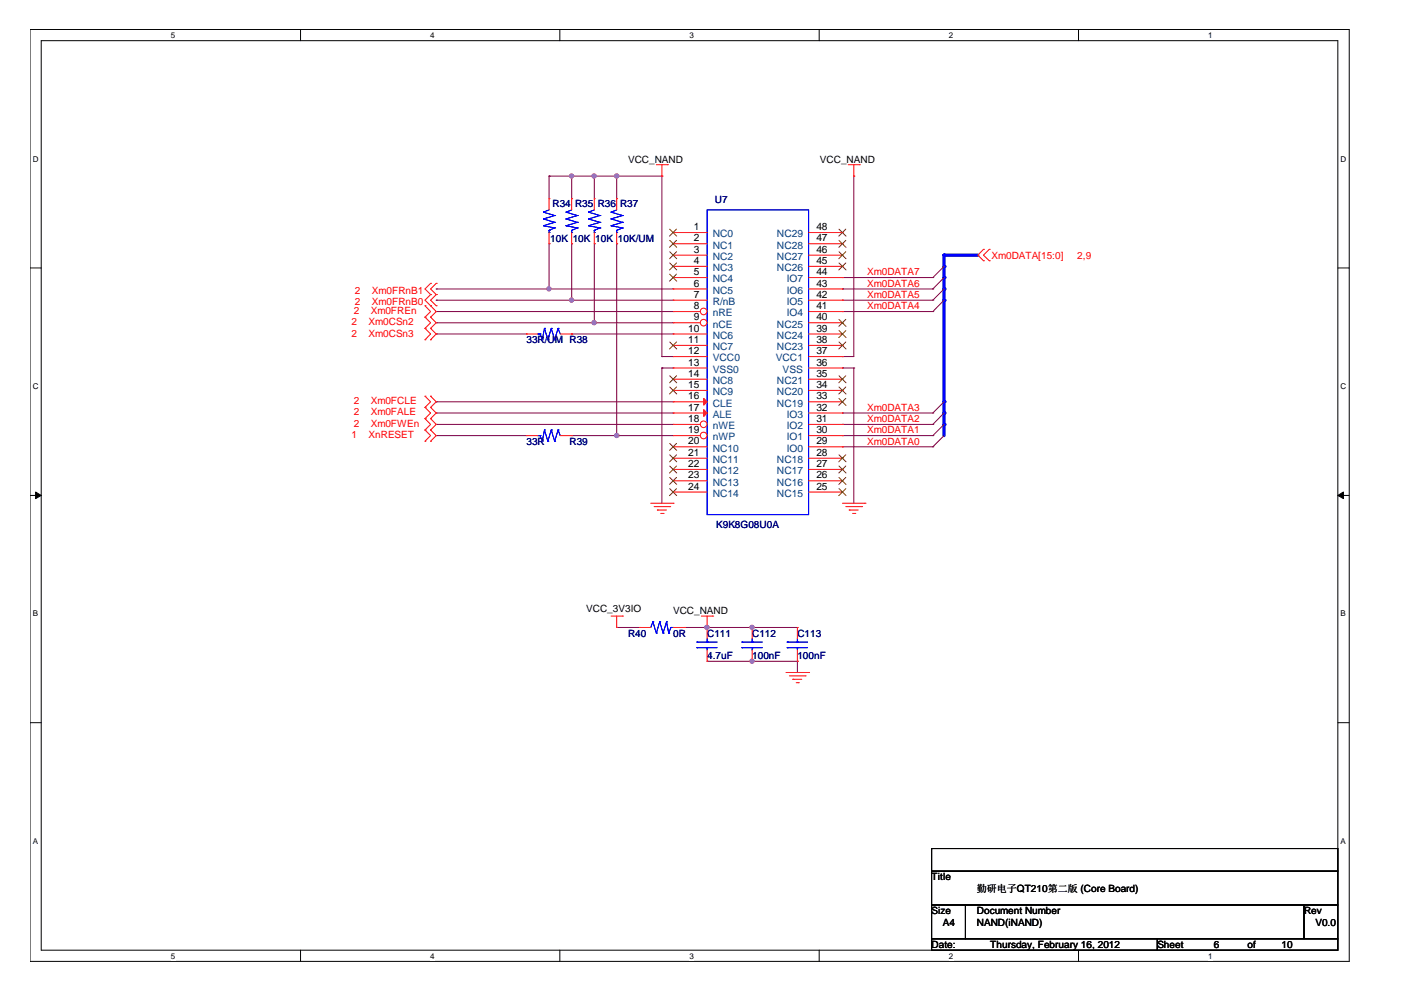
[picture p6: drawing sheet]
<svg xmlns="http://www.w3.org/2000/svg" width="297mm" height="210mm" viewBox="0 0 297 210" stroke-linecap="round" stroke-linejoin="round" font-family="sans-serif">
<path d="M6.3 6.2h279.2v197.2h-279.2zM8.7 8.6h274.3v192.5h-274.3z" fill="none" stroke="#000" stroke-width=".21"/>
<g fill="#fff">
<path d="M36.2 6.5h.9v1.9h-.9z"/>
<path d="M36.2 201.3h.9v1.9h-.9z"/>
</g>
<path d="M63.6 6.2v2.4M63.6 201.1v2.3" fill="none" stroke="#000" stroke-width=".21"/>
<g fill="#fff">
<path d="M91 6.5h.9v1.9h-.9z"/>
<path d="M91 201.3h.9v1.9h-.9z"/>
</g>
<path d="M118.4 6.2v2.4M118.4 201.1v2.3" fill="none" stroke="#000" stroke-width=".21"/>
<g fill="#fff">
<path d="M145.9 6.5h.9v1.9h-.9z"/>
<path d="M145.9 201.3h.9v1.9h-.9z"/>
</g>
<path d="M173.3 6.2v2.4M173.3 201.1v2.3" fill="none" stroke="#000" stroke-width=".21"/>
<g fill="#fff">
<path d="M200.7 6.5h1v1.9h-1z"/>
<path d="M200.7 201.3h1v1.9h-1z"/>
</g>
<path d="M228.2 6.2v2.4M228.2 201.1v2.3" fill="none" stroke="#000" stroke-width=".21"/>
<g fill="#fff">
<path d="M255.6 6.5h.9v1.9h-.9z"/>
<path d="M255.6 201.3h.9v1.9h-.9z"/>
<path d="M6.9 32.7h1.3v1.9h-1.3z"/>
<path d="M283.6 32.7h1.3v1.9h-1.3z"/>
<path d="M6.9 80.7h1.3v1.9h-1.3z"/>
<path d="M283.6 80.7h1.3v1.9h-1.3z"/>
</g>
<path d="M6.3 56.7h2.4M283 56.7h2.4" fill="none" stroke="#000" stroke-width=".21"/>
<g fill="#fff">
<path d="M6.9 128.9h1.2v1.9h-1.2z"/>
<path d="M283.6 128.9h1.2v1.9h-1.2z"/>
</g>
<path d="M6.3 104.8h2.4M283 104.8h2.4" fill="none" stroke="#000" stroke-width=".21"/>
<g fill="#000" stroke="#000" stroke-width=".21">
<path d="M7.5 104.1l1.2 .7-1.2 .7z" fill-rule="evenodd"/>
<path d="M283 104.8l1.2-.7v1.4z" fill-rule="evenodd"/>
</g>
<g fill="#fff">
<path d="M6.9 177h1.2v1.9h-1.2z"/>
<path d="M283.6 177h1.2v1.9h-1.2z"/>
</g>
<path d="M6.3 152.9h2.4M283 152.9h2.4" fill="none" stroke="#000" stroke-width=".21"/>
<g fill="none" stroke="#800040" stroke-width=".21">
<path d="M120.9 37.3h.1M120.9 37.3v4.8M130.5 37.3h.1M130.5 37.3v4.8M130.5 37.3h9.5M140 37.3h.1M140 37.3v38.2M180.6 37.3h.1M180.6 37.3v38.2h-2.4M130.5 51.6h.1M130.5 51.6v40.6M178.2 58.7h.1"/>
<path d="M178.2 58.7h19.2M92.3 68.3h.1M92.3 68.3h33.4M140 75.5h.1M140 75.5h2.4M178.2 77.9h.1M178.2 75.5h.1M178.2 61.1h.1M178.2 63.5h.1M178.2 65.9h.1M178.2 77.9h2.4M178.2 61.1h19.2"/>
<path d="M178.2 63.5h19.2M178.2 65.9h19.2M180.6 77.9h.1M180.6 77.9v28.6M92.3 85h.1M92.3 87.4h.1M92.3 89.8h.1M92.3 85h50.1M92.3 87.4h50.1M92.3 89.8h50.1M130.5 92.2h.1M130.5 92.2h11.9"/>
<path d="M178.2 94.5h.1M178.2 92.2h.1M178.2 89.8h.1M178.2 87.4h.1M178.2 92.2h19.2M178.2 87.4h19.2M178.2 89.8h19.2M178.2 94.5h19.2M168.7 139.9h.1M168.7 139.9v2.4"/>
</g>
<g fill="#f0f" stroke="#f0f" stroke-width=".21">
<circle cx="130.5" cy="92.1" r=".46"/>
<circle cx="130.5" cy="37.2" r=".46"/>
</g>
<path d="M199.7 89.8v2.4" fill="none" stroke="#00f" stroke-width=".68"/>
<circle cx="199.7" cy="89.8" r=".34" fill="#00f"/>
<path d="M199.7 54v2.4" fill="none" stroke="#00f" stroke-width=".68"/>
<circle cx="199.7" cy="54" r=".34" fill="#00f"/>
<path d="M199.7 56.4v2.3" fill="none" stroke="#00f" stroke-width=".68"/>
<circle cx="199.7" cy="56.4" r=".34" fill="#00f"/>
<path d="M199.7 61.1v2.4" fill="none" stroke="#00f" stroke-width=".68"/>
<circle cx="199.7" cy="61.1" r=".34" fill="#00f"/>
<path d="M199.7 58.7v2.4" fill="none" stroke="#00f" stroke-width=".68"/>
<circle cx="199.7" cy="58.7" r=".34" fill="#00f"/>
<path d="M199.7 85v2.4" fill="none" stroke="#00f" stroke-width=".68"/>
<circle cx="199.7" cy="85" r=".34" fill="#00f"/>
<path d="M199.7 63.5v21.5" fill="none" stroke="#00f" stroke-width=".68"/>
<circle cx="199.7" cy="63.5" r=".34" fill="#00f"/>
<path d="M199.7 87.4v2.4" fill="none" stroke="#00f" stroke-width=".68"/>
<circle cx="199.7" cy="87.4" r=".34" fill="#00f"/>
<path d="M199.7 54h7.2" fill="none" stroke="#00f" stroke-width=".68"/>
<circle cx="199.7" cy="54" r=".34" fill="#00f"/>
<g fill="none" stroke="#800040" stroke-width=".21">
<path d="M116.2 37.3h.1M116.2 37.3h14.3M116.2 37.3v4.8M120.9 37.3h.1M125.7 37.3h.1M125.7 37.3v4.8M116.2 51.6h.1M116.2 51.6v9.5M120.9 51.6h.1M120.9 51.6v11.9M125.7 51.6h.1M125.7 51.6v16.7"/>
<path d="M197.4 58.7h.1M199.7 58.7l-2.3 2.4M199.7 56.4l-2.3 2.3M92.3 63.5h.1M92.3 65.9h.1M92.3 70.7h.1M92.3 61.1h.1M92.3 63.5h50.1M92.3 65.9h50.1M92.3 61.1h50.1M92.3 70.7h19.1M116.2 61.1h.1"/>
<path d="M120.9 63.5h.1M120.9 70.7h.1M120.9 70.7h21.5M125.7 68.3h.1M125.7 68.3h16.7M140 77.9h.1M140 77.9h2.4M140 77.9v28.6M197.4 65.9h.1M197.4 63.5h.1M197.4 61.1h.1M199.7 63.5l-2.3 2.4"/>
<path d="M199.7 61.1l-2.3 2.4M92.3 92.2h.1M92.3 92.2h19.1M120.9 92.2h.1M120.9 92.2h9.6M197.4 94.5h.1M197.4 92.2h.1M197.4 89.8h.1M197.4 87.4h.1M199.7 92.2l-2.3 2.3M199.7 89.8l-2.3 2.4M199.7 87.4l-2.3 2.4"/>
<path d="M199.7 85l-2.3 2.4M130.5 132.8h.1M130.5 132.8h4.8M144.8 132.8h.1M144.8 132.8h23.9M149.6 132.8h.1M149.6 139.9h.1M149.6 139.9h19.1M159.1 139.9h.1M159.1 132.8h.1"/>
</g>
<g fill="#f0f" stroke="#f0f" stroke-width=".21">
<circle cx="125.7" cy="68.3" r=".46"/>
<circle cx="120.9" cy="63.5" r=".45"/>
<circle cx="159.1" cy="139.9" r=".45"/>
<circle cx="159.1" cy="132.7" r=".45"/>
<circle cx="149.6" cy="132.7" r=".46"/>
<circle cx="125.7" cy="37.2" r=".46"/>
<circle cx="120.9" cy="37.2" r=".45"/>
<circle cx="116.1" cy="61.1" r=".45"/>
</g>
<g fill="none" stroke="#f00" stroke-width=".21">
<path d="M138.9 34.9h2.3M140 37.3h.1M140 34.9v2.4M141.2 34.9h.1M179.5 34.9h2.3M180.6 37.3h.1M180.6 34.9v2.4M181.8 34.9h.1M91.1 60h.1M91.1 60l-1.2 1.1 1.2 1.2M92.3 60h.1M92.3 60l-1.2 1.1 1.2 1.2"/>
<path d="M116.2 42.1h.1M116.2 51.6h.1M116.2 42.1v2.3M116.2 49.2v2.4M120.9 42.1h.1M120.9 51.6h.1M120.9 42.1v2.3M120.9 49.2v2.4M125.7 42.1h.1M125.7 51.6h.1M125.7 42.1v2.3M125.7 49.2v2.4"/>
<path d="M130.5 42.1h.1M130.5 51.6h.1M130.5 42.1v2.3M130.5 49.2v2.4M142.4 49.2h.1M142.4 51.6h.1M142.4 54h.1M142.4 56.4h.1M142.4 58.7h.1M142.4 49.2h7.2M142.4 51.6h7.2M142.4 54h7.2"/>
<path d="M142.4 56.4h7.2M142.4 58.7h7.2M208.1 52.8h.1M208.1 55.2h.1M208.1 52.8l-1.2 1.2 1.2 1.2M209.3 55.2h.1M209.3 52.8h.1M209.3 52.8l-1.2 1.2 1.2 1.2M89.9 67.1h.1M89.9 69.5h.1M89.9 64.7h.1M89.9 71.9h.1"/>
<path d="M89.9 67.1l1.2 1.2-1.2 1.2M89.9 64.7l1.2 1.2-1.2 1.2M89.9 69.5l1.2 1.2-1.2 1.2M91.1 69.5h.1M91.1 67.1h.1M91.1 64.7h.1M91.1 71.9h.1M91.1 62.3h.1M91.1 67.1l1.2 1.2-1.2 1.2M91.1 64.7l1.2 1.2-1.2 1.2M91.1 69.5l1.2 1.2-1.2 1.2M91.1 62.3l-1.2 1.2 1.2 1.2"/>
<path d="M92.3 62.3h.1M92.3 64.7h.1M92.3 62.3l-1.2 1.2 1.2 1.2M142.4 61.1h.1M142.4 63.5h.1M142.4 61.1h7.2M142.4 63.5h7.2M89.9 83.8h.1M89.9 86.2h.1M89.9 88.6h.1M89.9 91h.1M89.9 93.4h.1"/>
<path d="M89.9 83.8l1.2 1.2-1.2 1.2M89.9 86.2l1.2 1.2-1.2 1.2M89.9 88.6l1.2 1.2-1.2 1.2M89.9 91l1.2 1.2-1.2 1.2M91.1 86.2h.1M91.1 83.8h.1M91.1 88.6h.1M91.1 91h.1M91.1 93.4h.1M91.1 83.8l1.2 1.2-1.2 1.2M91.1 86.2l1.2 1.2-1.2 1.2M91.1 88.6l1.2 1.2-1.2 1.2"/>
<path d="M91.1 91l1.2 1.2-1.2 1.2M111.4 92.2h.1M111.4 92.2h2.4M118.5 92.2h2.4M120.9 92.2h.1M137.7 106.5h4.7M138.4 107.2h3.3M139.1 107.9h.1M139.1 107.9h1.9M139.8 108.6h.5M140.3 108.6h.1M141.7 107.2h.1"/>
<path d="M142.4 106.5h.1M178.2 106.5h4.8M178.9 107.2h3.4M179.7 107.9h.1M179.7 107.9h1.9M180.4 108.6h.4M180.8 108.6h.1M182.3 107.2h.1M183 106.5h.1M129.3 130.4h2.4M130.5 132.8h.1M130.5 130.4v2.4"/>
<path d="M131.7 130.4h.1M135.3 132.8h.1M135.3 132.8h2.4M142.4 132.8h2.4M144.8 132.8h.1M148.4 130.4h2.4M149.6 132.8h.1M149.6 139.9h.1M149.6 130.4v4.7M149.6 137.6v2.3M150.8 130.4h.1M159.1 139.9h.1"/>
<path d="M159.1 132.8h.1M159.1 132.8v2.3M159.1 137.6v2.3M168.7 139.9h.1M168.7 132.8h.1M168.7 132.8v2.3M168.7 137.6v2.3M166.3 142.3h4.8M167 143h3.3M167.7 143.7h.1M167.7 143.7h1.9M168.4 144.5h.5"/>
<path d="M168.9 144.5h.1M170.3 143h.1M171.1 142.3h.1"/>
</g>
<path d="M197.1 179.5h85.9v4.8h-85.9zM197.1 184.3h85.9v7.2h-85.9zM197.1 191.5h7.2v7.1h-7.2zM197.1 198.6h47.8v2.5h-47.8zM204.3 191.5h71.6v7.1h-71.6zM244.9 198.6h38.1v2.5h-38.1zM275.9 191.5h7.1v7.1h-7.1z" fill="none" stroke="#000" stroke-width=".21"/>
<g fill="none" stroke="#00f" stroke-width=".21">
<path d="M115 44.9h.1M115 46.3h.1M115 47.8h.1M115 44.9l2.3 .7M115 46.3l2.3 .7M115 47.8l2.3 .4M116.2 48.7h.1M116.2 49.2h.1M116.2 44.4l-1.2 .5M116.2 48.7v.5M117.3 45.6h.1M117.3 47h.1"/>
<path d="M117.3 48.2h.1M117.3 47l-2.3 .8M117.3 45.6l-2.3 .7M117.3 48.2l-1.1 .5M119.8 44.9h.1M119.8 46.3h.1M119.8 47.8h.1M119.8 44.9l2.3 .7M119.8 46.3l2.3 .7M119.8 47.8l2.3 .4M120.9 48.7h.1M120.9 49.2h.1"/>
<path d="M120.9 44.4l-1.1 .5M120.9 48.7v.5M122.1 45.6h.1M122.1 47h.1M122.1 48.2h.1M122.1 45.6l-2.3 .7M122.1 47l-2.3 .8M122.1 48.2l-1.2 .5M124.5 44.9h.1M124.5 46.3h.1M124.5 47.8h.1M124.5 44.9l2.4 .7"/>
<path d="M124.5 46.3l2.4 .7M124.5 47.8l2.4 .4M125.7 48.7h.1M125.7 49.2h.1M125.7 44.4l-1.2 .5M125.7 48.7v.5M126.9 45.6h.1M126.9 47h.1M126.9 48.2h.1M126.9 45.6l-2.4 .7M126.9 47l-2.4 .8M126.9 48.2l-1.2 .5"/>
<path d="M129.3 44.9h.1M129.3 46.3h.1M129.3 47.8h.1M129.3 44.9l2.4 .7M129.3 46.3l2.4 .7M129.3 47.8l2.4 .4M130.5 48.7h.1M130.5 49.2h.1M130.5 44.4l-1.2 .5M130.5 48.7v.5M131.7 45.6h.1M131.7 47h.1"/>
<path d="M131.7 48.2h.1M131.7 45.6l-2.4 .7M131.7 47l-2.4 .8M131.7 48.2l-1.2 .5M149.6 44.4h21.5v64.5h-21.5zM113.8 92.2h.1M113.8 92.2h.5M114.3 92.2h.1M114.3 92.2l.4 1.2M114.7 93.4h.1M115.2 91h.1M115.2 91l.7 2.4"/>
<path d="M115.2 91l-.5 2.4M115.9 93.4h.1M116.6 91h.1M116.6 91l.7 2.4M116.6 91l-.7 2.4M117.3 93.4h.1M118.1 91h.1M118.1 91l.4 1.2M118.1 91l-.8 2.4M138.1 131.6h.1M138.1 131.6l-.4 1.2M138.1 131.6l.8 2.4"/>
<path d="M138.9 134h.1M139.6 131.6h.1M139.6 131.6l-.7 2.4M139.6 131.6l.7 2.4M140.3 134h.1M141 131.6h.1M141 131.6l-.7 2.4M141 131.6l.5 2.4M141.5 134h.1M141.9 132.8h.1M141.9 132.8l-.4 1.2M141.9 132.8h.5"/>
<path d="M142.4 132.8h.1M147.4 135.9h.1M147.4 137h.1M147.4 135.9h4.3M147.4 137h4.3M149.6 137h.1M149.6 135.9h.1M149.6 135.1v.8M149.6 137v.6M157 135.9h.1M157 137h.1M157 135.9h4.3"/>
<path d="M157 137h4.3M159.1 137h.1M159.1 135.9h.1M159.1 135.1v.8M159.1 137v.6M166.5 135.9h.1M166.5 137h.1M166.5 135.9h4.4M166.5 137h4.4M168.7 137h.1M168.7 135.9h.1M168.7 135.1v.8"/>
<path d="M168.7 137v.6"/>
</g>
<path d="M141.7 48.5l1.5 1.5M141.7 50.9l1.5 1.4M141.7 53.3l1.5 1.5M141.7 55.6l1.5 1.5M141.7 58l1.5 1.5M143.1 48.5l-1.5 1.5M143.1 50.9l-1.5 1.4M143.1 53.3l-1.5 1.5M143.1 55.6l-1.5 1.5M143.1 58l-1.5 1.5" fill="none" stroke="#804000" stroke-width=".21"/>
<circle cx="148.9" cy="65.9" r=".7" fill="#fff" stroke="#f00" stroke-width=".21"/>
<path d="M142.4 65.9h.1M142.4 65.9h5.8" fill="none" stroke="#f00" stroke-width=".21"/>
<circle cx="148.9" cy="68.3" r=".7" fill="#fff" stroke="#f00" stroke-width=".21"/>
<g fill="none" stroke="#f00" stroke-width=".21">
<path d="M142.4 68.3h.1M142.4 70.7h.1M142.4 73.1h.1M142.4 75.5h.1M142.4 77.9h.1M142.4 68.3h5.8M142.4 70.7h7.2M142.4 73.1h7.2M142.4 75.5h7.2M142.4 77.9h7.2M142.4 80.2h.1M142.4 82.6h.1"/>
<path d="M142.4 85h.1M142.4 87.4h.1M142.4 80.2h7.2M142.4 82.6h7.2M142.4 85h7.2M142.4 87.4h7.2"/>
</g>
<path d="M141.7 72.4l1.5 1.4M141.7 79.5l1.5 1.5M143.1 72.4l-1.5 1.4M143.1 79.5l-1.5 1.5M141.7 81.9l1.5 1.5M143.1 81.9l-1.5 1.5" fill="none" stroke="#804000" stroke-width=".21"/>
<g fill="#f00" stroke="#f00" stroke-width=".21">
<path d="M148.9 84.3l.7 .7-.7 .7z" fill-rule="evenodd"/>
<path d="M148.9 86.7l.7 .7-.7 .7z" fill-rule="evenodd"/>
</g>
<circle cx="148.9" cy="89.8" r=".7" fill="#fff" stroke="#f00" stroke-width=".21"/>
<path d="M142.4 89.8h.1M142.4 89.8h5.8" fill="none" stroke="#f00" stroke-width=".21"/>
<circle cx="148.9" cy="92.1" r=".7" fill="#fff" stroke="#f00" stroke-width=".21"/>
<g fill="none" stroke="#f00" stroke-width=".21">
<path d="M171.1 58.7h7.1M171.1 56.4h7.1M171.1 54h7.1M171.1 51.6h7.1M171.1 49.2h7.1M178.2 58.7h.1M178.2 56.4h.1M178.2 54h.1M178.2 51.6h.1M178.2 49.2h.1M111.4 70.7h.1M111.4 70.7h2.4"/>
<path d="M118.5 70.7h2.4M120.9 70.7h.1M171.1 77.9h7.1M171.1 75.5h7.1M171.1 73.1h7.1M171.1 70.7h7.1M171.1 68.3h7.1M171.1 65.9h7.1M171.1 63.5h7.1M171.1 61.1h7.1M178.2 77.9h.1M178.2 75.5h.1"/>
<path d="M178.2 73.1h.1M178.2 70.7h.1M178.2 68.3h.1M178.2 65.9h.1M178.2 63.5h.1M178.2 61.1h.1M142.4 92.2h.1M142.4 94.5h.1M142.4 97h.1M142.4 99.3h.1M142.4 92.2h5.8M142.4 94.5h7.2"/>
<path d="M142.4 97h7.2M142.4 99.3h7.2M171.1 92.2h7.1M171.1 94.5h7.1M171.1 97h7.1M171.1 99.3h7.1M171.1 89.8h7.1M171.1 87.4h7.1M171.1 85h7.1M171.1 82.6h7.1M171.1 80.2h7.1M178.2 99.3h.1"/>
<path d="M178.2 97h.1M178.2 94.5h.1M178.2 92.2h.1M178.2 89.8h.1M178.2 87.4h.1M178.2 85h.1M178.2 82.6h.1M178.2 80.2h.1M142.4 101.7h.1M142.4 104.1h.1M142.4 101.7h7.2M142.4 104.1h7.2"/>
<path d="M171.1 101.7h7.1M171.1 104.1h7.1M178.2 104.1h.1M178.2 101.7h.1"/>
</g>
<g fill="none" stroke="#804000" stroke-width=".21">
<path d="M177.5 55.6l1.5 1.5M177.5 53.3l1.5 1.5M177.5 50.9l1.5 1.4M177.5 48.5l1.5 1.5M178.9 55.6l-1.4 1.5M178.9 53.3l-1.4 1.5M178.9 50.9l-1.4 1.4M178.9 48.5l-1.4 1.5M177.5 79.5l1.5 1.5M177.5 72.4l1.5 1.4M177.5 69.9l1.5 1.5M177.5 67.6l1.5 1.5"/>
<path d="M178.9 67.6l-1.4 1.5M178.9 79.5l-1.4 1.5M178.9 72.4l-1.4 1.4M178.9 69.9l-1.4 1.5M141.7 93.8l1.5 1.5M141.7 96.2l1.5 1.5M141.7 98.6l1.5 1.5M143.1 93.8l-1.5 1.5M143.1 96.2l-1.5 1.5M143.1 98.6l-1.5 1.5M177.5 98.6l1.5 1.5M177.5 96.2l1.5 1.5"/>
<path d="M177.5 84.3l1.5 1.5M177.5 81.9l1.5 1.5M178.9 98.6l-1.4 1.5M178.9 96.2l-1.4 1.5M178.9 84.3l-1.4 1.5M178.9 81.9l-1.4 1.5M141.7 101l1.5 1.5M141.7 103.4l1.5 1.5M143.1 101l-1.5 1.5M143.1 103.4l-1.5 1.5M177.5 103.4l1.5 1.5M177.5 101l1.5 1.5"/>
<path d="M178.9 103.4l-1.4 1.5M178.9 101l-1.4 1.5"/>
</g>
<g fill="none" stroke="#00f" stroke-width=".21">
<path d="M113.8 70.7h.1M113.8 70.7h.5M114.3 70.7h.1M114.3 70.7l.4 1.2M114.7 71.9h.1M115.2 69.5h.1M115.2 69.5l.7 2.4M115.2 69.5l-.5 2.4M115.9 71.9h.1M116.6 69.5h.1M116.6 69.5l.7 2.4M116.6 69.5l-.7 2.4"/>
<path d="M117.3 71.9h.1M118.1 69.5h.1M118.1 69.5l.4 1.2M118.1 69.5l-.8 2.4"/>
</g>
<g fill="#f0f" stroke="#f0f" stroke-width=".21">
<circle cx="130.5" cy="92.1" r=".46"/>
<circle cx="130.5" cy="37.2" r=".46"/>
<circle cx="125.7" cy="68.3" r=".46"/>
<circle cx="120.9" cy="63.5" r=".45"/>
<circle cx="159.1" cy="139.9" r=".45"/>
<circle cx="159.1" cy="132.7" r=".45"/>
<circle cx="149.6" cy="132.7" r=".46"/>
<circle cx="125.7" cy="37.2" r=".46"/>
<circle cx="120.9" cy="37.2" r=".45"/>
<circle cx="116.1" cy="61.1" r=".45"/>
</g>
<g font-size="2.2">
<text x="146.8" y="48.7">1</text>
<text x="146.8" y="51.1">2</text>
<text x="146.8" y="53.5">3</text>
<text x="172.7" y="53.5">46</text>
<text x="172.7" y="51.1">47</text>
<text x="172.7" y="48.7">48</text>
<text x="146.8" y="55.9">4</text>
<text x="146.8" y="58.2">5</text>
<text x="172.7" y="55.9">45</text>
<text x="172.7" y="58.2">44</text>
<text x="146.8" y="60.6">6</text>
<text x="146.8" y="63">7</text>
<text x="146.8" y="65.4">8</text>
<text x="172.7" y="65.4">41</text>
<text x="172.7" y="63">42</text>
<text x="172.7" y="60.6">43</text>
<text x="145.6" y="70.2">10</text>
<text x="146.8" y="67.8">9</text>
<text x="172.7" y="70.2">39</text>
<text x="172.7" y="67.8">40</text>
<text x="145.6" y="72.6">11</text>
<text x="145.6" y="74.9">12</text>
<text x="145.6" y="77.4">13</text>
<text x="172.7" y="74.9">37</text>
<text x="172.7" y="72.6">38</text>
<text x="172.7" y="77.4">36</text>
<text x="145.6" y="79.7">14</text>
<text x="145.6" y="82.1">15</text>
<text x="172.7" y="82.1">34</text>
<text x="172.7" y="79.7">35</text>
<text x="145.6" y="84.5">16</text>
<text x="145.6" y="86.9">17</text>
<text x="145.6" y="89.3">18</text>
<text x="172.7" y="84.5">33</text>
<text x="172.7" y="89.3">31</text>
<text x="172.7" y="86.9">32</text>
<text x="145.6" y="91.7">19</text>
<text x="145.6" y="94">20</text>
<text x="172.7" y="94">29</text>
<text x="172.7" y="91.7">30</text>
<text x="145.6" y="96.4">21</text>
<text x="145.6" y="98.8">22</text>
<text x="145.6" y="101.2">23</text>
<text x="172.7" y="101.2">26</text>
<text x="172.7" y="98.8">27</text>
<text x="172.7" y="96.4">28</text>
<text x="145.6" y="103.6">24</text>
<text x="172.7" y="103.6">25</text>
</g>
<g font-size="2.2" fill="#004080">
<text x="150.8" y="50.2">NC0</text>
<text x="150.8" y="52.6">NC1</text>
<text x="164.4" y="52.6">NC28</text>
<text x="164.4" y="50.2">NC29</text>
<text x="150.8" y="55">NC2</text>
<text x="150.8" y="57.4">NC3</text>
<text x="150.8" y="59.7">NC4</text>
<text x="164.4" y="57.4">NC26</text>
<text x="164.4" y="55">NC27</text>
<text x="166.5" y="59.7">IO7</text>
<text x="150.8" y="62.2">NC5</text>
<text x="150.8" y="64.5">R/nB</text>
<text x="166.5" y="64.5">IO5</text>
<text x="166.5" y="62.2">IO6</text>
<text x="150.8" y="66.9">nRE</text>
<text x="150.8" y="69.3">nCE</text>
<text x="150.8" y="71.7">NC6</text>
<text x="164.4" y="71.7">NC24</text>
<text x="164.4" y="69.3">NC25</text>
<text x="166.5" y="66.9">IO4</text>
<text x="150.8" y="74.1">NC7</text>
<text x="150.8" y="76.5">VCC0</text>
<text x="164.1" y="76.5">VCC1</text>
<text x="164.4" y="74.1">NC23</text>
<text x="150.8" y="78.9">VSS0</text>
<text x="150.8" y="81.3">NC8</text>
<text x="150.8" y="83.6">NC9</text>
<text x="164.4" y="83.6">NC20</text>
<text x="164.4" y="81.3">NC21</text>
<text x="165.6" y="78.9">VSS</text>
<text x="150.8" y="86">CLE</text>
<text x="150.8" y="88.4">ALE</text>
<text x="164.4" y="86">NC19</text>
<text x="166.5" y="88.4">IO3</text>
<text x="150.8" y="90.8">nWE</text>
<text x="150.8" y="93.2">nWP</text>
<text x="150.8" y="95.6">NC10</text>
<text x="166.5" y="95.6">IO0</text>
<text x="166.5" y="93.2">IO1</text>
<text x="166.5" y="90.8">IO2</text>
<text x="150.8" y="98">NC11</text>
<text x="150.8" y="100.3">NC12</text>
<text x="164.4" y="100.3">NC17</text>
<text x="164.4" y="98">NC18</text>
<text x="150.8" y="102.8">NC13</text>
<text x="150.8" y="105.1">NC14</text>
<text x="164.4" y="105.1">NC15</text>
<text x="164.4" y="102.8">NC16</text>
</g>
<g font-size="2.1">
<text x="132.9" y="34.4">VCC_NAND</text>
<text x="173.5" y="34.4">VCC_NAND</text>
<text x="124" y="129.5">VCC_3V3IO</text>
<text x="142.4" y="129.9">VCC_NAND</text>
<text x="197.1" y="186.3">Title</text>
<text x="206.7" y="188.7">勤研电子QT210第二版 (Core Board)</text>
<text x="197.1" y="193.4">Size</text>
<text x="199.5" y="195.8">A4</text>
<text x="206.7" y="193.4">Document Number</text>
<text x="206.7" y="195.8">NAND(iNAND)</text>
<text x="275.9" y="193.4">Rev</text>
<text x="278.3" y="195.8">V0.0</text>
<text x="197.1" y="200.6">Date:</text>
<text x="209.5" y="200.6">Thursday, February 16, 2012</text>
<text x="244.9" y="200.6">Sheet</text>
<text x="256.8" y="200.6">6</text>
<text x="263.9" y="200.6">of</text>
<text x="271.1" y="200.6">10</text>
</g>
<g font-size="2.1" fill="#000080">
<text x="116.9" y="43.7">R34</text>
<text x="121.7" y="43.7">R35</text>
<text x="126.4" y="43.7">R36</text>
<text x="131.2" y="43.7">R37</text>
<text x="151.3" y="43">U7</text>
<text x="116.4" y="51.2">10K</text>
<text x="121.2" y="51.2">10K</text>
<text x="125.9" y="51.2">10K</text>
<text x="130.7" y="51.2">10K/UM</text>
<text x="111.4" y="72.6">33R/UM R38</text>
<text x="111.4" y="94.1">33R</text>
<text x="120.5" y="94.1">R39</text>
<text x="151.5" y="111.8">K9K8G08U0A</text>
<text x="132.9" y="134.7">R40</text>
<text x="142.4" y="134.7">0R</text>
<text x="149.6" y="134.7">C111</text>
<text x="159.1" y="134.7">C112</text>
<text x="168.7" y="134.7">C113</text>
<text x="149.6" y="139.5">4.7uF</text>
<text x="159.1" y="139.5">100nF</text>
<text x="168.7" y="139.5">100nF</text>
</g>
<g font-size="2.1" fill="#f00">
<text x="183.5" y="58.3">Xm0DATA7</text>
<text x="209.8" y="54.7">Xm0DATA[15:0]</text>
<text x="227.9" y="54.7">2,9</text>
<text x="75.1" y="64.5">2</text>
<text x="75.1" y="62.1">2</text>
<text x="78.7" y="64.5">Xm0FRnB0</text>
<text x="78.7" y="62.1">Xm0FRnB1</text>
<text x="183.5" y="60.7">Xm0DATA6</text>
<text x="183.5" y="63">Xm0DATA5</text>
<text x="183.5" y="65.5">Xm0DATA4</text>
<text x="74.4" y="68.8">2</text>
<text x="74.4" y="71.2">2</text>
<text x="74.8" y="66.4">2</text>
<text x="78" y="68.8">Xm0CSn2</text>
<text x="78" y="71.2">Xm0CSn3</text>
<text x="78.4" y="66.4">Xm0FREn</text>
<text x="74.8" y="85.5">2</text>
<text x="74.8" y="87.9">2</text>
<text x="78.4" y="85.5">Xm0FCLE</text>
<text x="78.4" y="87.9">Xm0FALE</text>
<text x="183.5" y="89.3">Xm0DATA2</text>
<text x="183.5" y="86.9">Xm0DATA3</text>
<text x="74.4" y="92.7">1</text>
<text x="74.8" y="90.3">2</text>
<text x="78" y="92.7">XnRESET</text>
<text x="78.4" y="90.3">Xm0FWEn</text>
<text x="183.5" y="94.1">Xm0DATA0</text>
<text x="183.5" y="91.7">Xm0DATA1</text>
</g>
<g font-size="1.7">
<text x="36.2" y="8">5</text>
<text x="91" y="8">4</text>
<text x="145.9" y="8">3</text>
<text x="200.7" y="8">2</text>
<text x="255.6" y="8">1</text>
<text x="6.9" y="34.2">D</text>
<text x="283.6" y="34.2">D</text>
<text x="6.9" y="82.3">C</text>
<text x="283.6" y="82.3">C</text>
<text x="6.9" y="130.4">B</text>
<text x="283.6" y="130.4">B</text>
<text x="6.9" y="178.5">A</text>
<text x="283.6" y="178.5">A</text>
<text x="36.2" y="202.8">5</text>
<text x="91" y="202.8">4</text>
<text x="145.9" y="202.8">3</text>
<text x="200.7" y="202.8">2</text>
<text x="255.6" y="202.8">1</text>
</g>
</svg>
